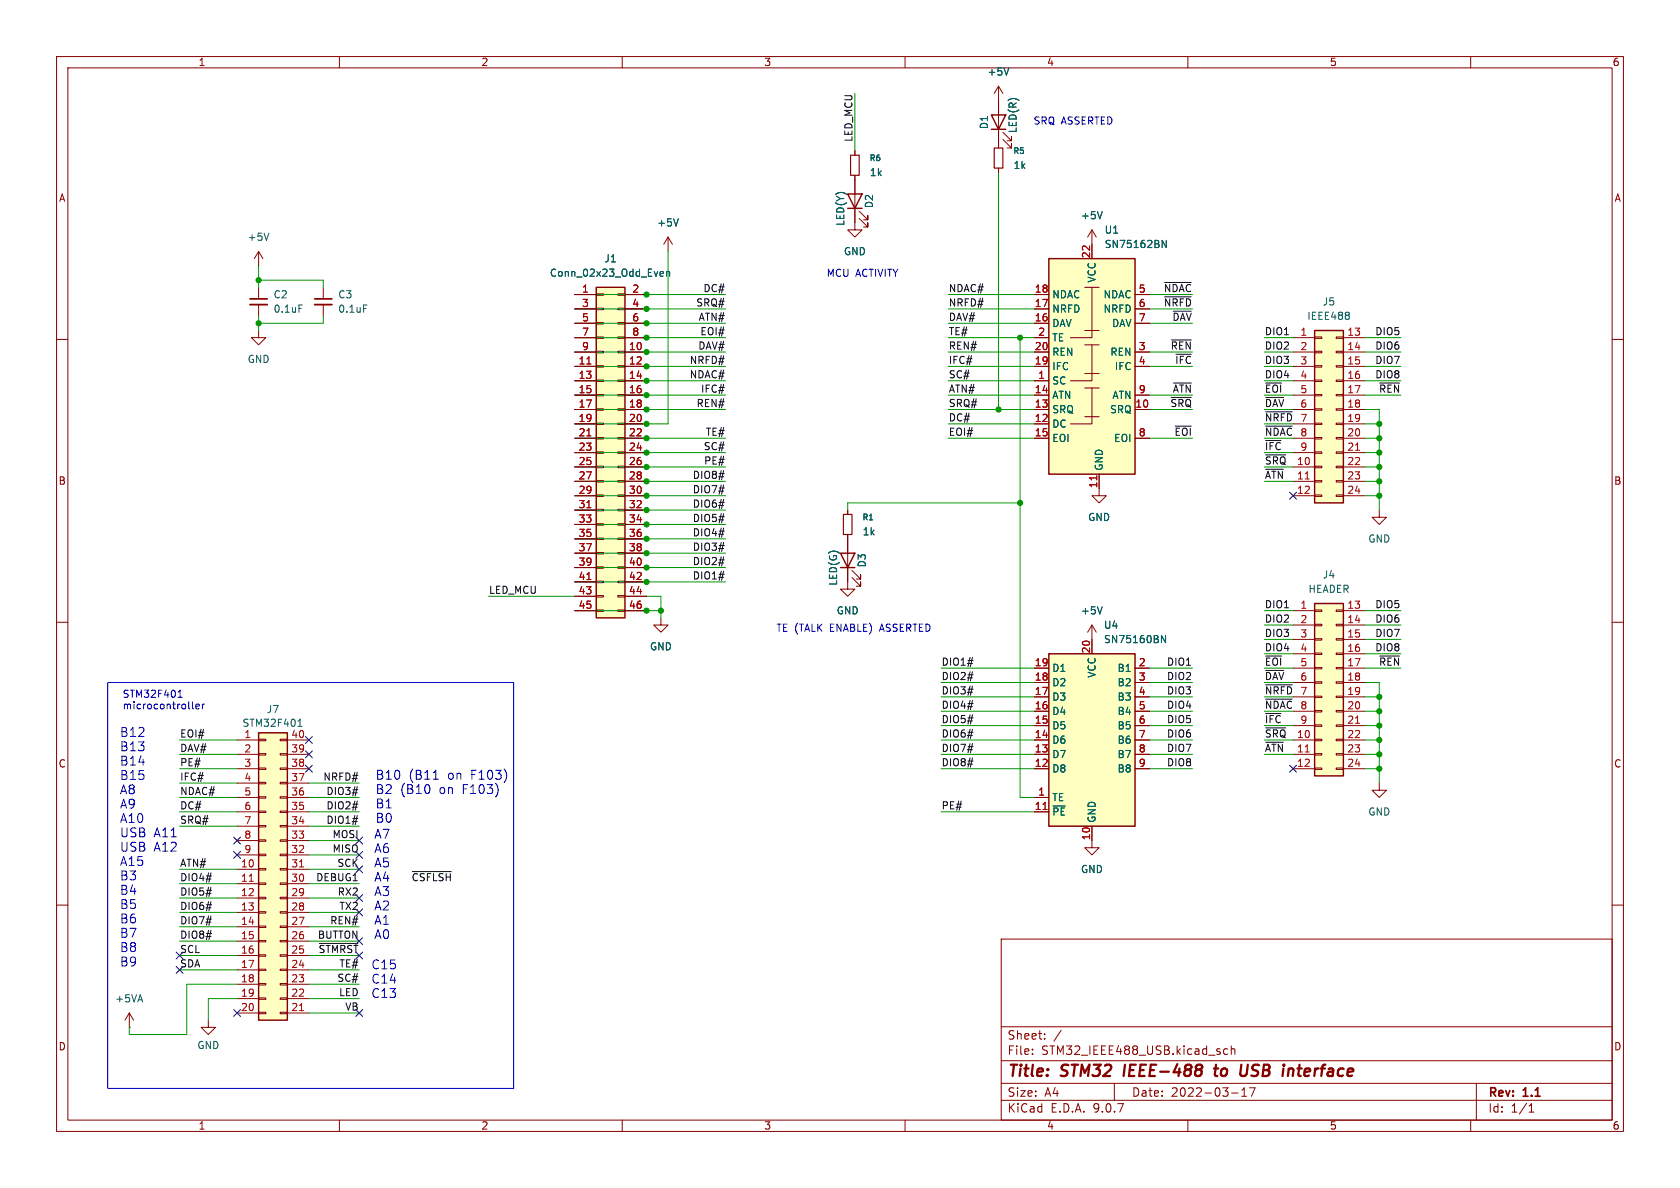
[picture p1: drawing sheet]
<svg xmlns="http://www.w3.org/2000/svg" width="297mm" height="210mm" viewBox="0 0 297 210" stroke-linecap="round" stroke-linejoin="round" font-family="sans-serif">
<g fill="none" stroke="#840000" stroke-width=".18">
<path d="M10 10h277v190h-277zM12 12h273v186h-273zM60 10v2M110 10v2M160 10v2M210 10v2M260 10v2M151.1 31.8v7.6M151.9 38.6l1.5 1.5v-.7v.7h-.7M151.9 37.3l1.5 1.6v-.8v.8h-.7M10 60h2M285 60h2"/>
<path d="M149.9 90.2v.7M149.9 94.5v.8M10 110h2M285 110h2M193 148.6v1.3h1.3l-1.3 1.2-1.2-1.2h1.2M10 160h2M177 166h108v32h-108zM285 160h2M60 198v2M110 198v2M160 198v2M177 194.5h108"/>
<path d="M177 191.5h108M177 187.5h108M177 181.5h108M182.5 186.3v.1M182.5 185.5v.1M184.7 183.6v.1M184.7 182.8v.1M187.6 182.1l-1.3 2M197 191.5v3M210 198v2M217 185.5l-.4-.1-.3 .3v.4l.2 .2h.5M217.7 185.5l.2-.1 .3 .1 .1 .9"/>
<path d="M217.7 184.9v1.5M217.7 193.2h1.2M219.5 193.8h.9M219.5 192.7l.5-.4v1.5M220.9 192.3h1l-.7 1.5M260 198v2M261 191.5v6.5M270.3 196.6h.9M270.3 195.5l.4-.4v1.5"/>
</g>
<path d="M198.9 188.2l-.3 2M214.6 188.9h.8M215 188.2l-.2 1.7v.2l.4 .1M220.6 188.2l-.2 1.6-.4 .4M228.6 189l-.1 1.2" fill="none" stroke="#840000" stroke-width=".4"/>
<path d="M149.9 34.3h2.5l-1.3 2.5zM149.9 36.8h2.5" fill="none" stroke="#840000" stroke-width=".25"/>
<path d="M149.1 90.9h1.5v3.6h-1.5z" fill="none" stroke="#840000" stroke-width=".2"/>
<path d="M185.4 115.6h15.3v30.5h-15.3z" fill="#ffffc2"/>
<path d="M185.4 115.6h15.3v30.5h-15.3z" fill="none" stroke="#840000" stroke-width=".25"/>
<g fill="none" stroke="#840000" stroke-width=".18">
<path d="M45.7 50.8v2M45.7 53.8v2.1M57.1 50.8v2M57.1 53.8v2.1M194.3 86.4v1.2h1.3l-1.3 1.3-1.3-1.3h1.3M116.8 109.2v1.3h1.3l-1.3 1.3-1.2-1.3h1.2M182.9 118.1h2.5M193 110.5v5.1M193 110.5l-.7 1.3M193 110.5l.8 1.3M200.7 118.1h2.5M182.9 120.7h2.5"/>
<path d="M182.9 123.2h2.5M182.9 125.7h2.5M182.9 128.3h2.5M182.9 130.8h2.5M182.9 133.4h2.5M182.9 135.9h2.5M200.7 120.7h2.5M200.7 123.2h2.5M200.7 125.7h2.5M200.7 128.3h2.5M200.7 130.8h2.5M200.7 133.4h2.5"/>
<path d="M200.7 135.9h2.5M182.9 141h2.5M182.9 143.5h2.5M193 146.1v2.5"/>
</g>
<path d="M52.8 53.9h.7M64.3 53.9h.6M194.9 107.3l-.5 1.2M205.3 112.3l.8 1.3v-1.3M186.2 142.5h2.1" fill="none" stroke="#006464" stroke-width=".18"/>
<path d="M184.4 143.1h.7" fill="none" stroke="#a90000" stroke-width=".18"/>
<path d="M44.2 52.8h3M55.6 52.8h3.1" fill="none" stroke="#840000" stroke-width=".3"/>
<path d="M44.2 53.8h3M55.6 53.8h3.1" fill="none" stroke="#840000" stroke-width=".33"/>
<path d="M232.4 58.4h5.1v30.5h-5.1z" fill="#ffffc2"/>
<path d="M232.4 58.4h5.1v30.5h-5.1z" fill="none" stroke="#840000" stroke-width=".25"/>
<g fill="none" stroke="#840000" stroke-width=".18">
<path d="M151.1 39.4v1.2h1.3l-1.3 1.3-1.2-1.3h1.2M151.1 26.7v.7M151.1 31v.8M45.7 58.4v1.3h1.3l-1.3 1.3-1.3-1.3h1.3M45.7 44.5l-.7 1.2M45.7 44.5l.8 1.2M45.7 44.5v2.5M228.6 59.7h3.8M232.4 59.6h1.3v.2h-1.3zM236.2 59.6h1.3v.2h-1.3zM237.5 59.7h3.8M228.6 62.2h3.8"/>
<path d="M228.6 64.8h3.8M228.6 67.3h3.8M228.6 69.9h3.8M228.6 72.4h3.8M228.6 74.9h3.8M228.6 77.5h3.8M232.4 62.1h1.3v.3h-1.3zM232.4 64.6h1.3v.3h-1.3zM232.4 67.2h1.3v.2h-1.3zM232.4 69.7h1.3v.3h-1.3zM232.4 72.3h1.3v.2h-1.3zM232.4 74.8h1.3v.3h-1.3z"/>
<path d="M232.4 77.3h1.3v.3h-1.3zM232.4 79.9h1.3v.2h-1.3zM236.2 62.1h1.3v.3h-1.3zM236.2 64.6h1.3v.3h-1.3zM236.2 67.2h1.3v.2h-1.3zM236.2 69.7h1.3v.3h-1.3zM236.2 72.3h1.3v.2h-1.3zM236.2 74.8h1.3v.3h-1.3zM236.2 77.3h1.3v.3h-1.3zM236.2 79.9h1.3v.2h-1.3zM237.5 62.2h3.8M237.5 64.8h3.8"/>
<path d="M237.5 67.3h3.8M237.5 69.9h3.8M237.5 72.4h3.8M237.5 74.9h3.8M237.5 77.5h3.8M228.6 80h3.8M228.6 82.6h3.8M228.6 85.1h3.8M228.6 87.6h3.8M232.4 82.4h1.3v.3h-1.3zM232.4 85h1.3v.2h-1.3zM232.4 87.5h1.3v.3h-1.3z"/>
<path d="M236.2 82.4h1.3v.3h-1.3zM236.2 85h1.3v.2h-1.3zM236.2 87.5h1.3v.3h-1.3zM237.5 80h3.8M237.5 82.6h3.8M237.5 85.1h3.8M237.5 87.6h3.8"/>
</g>
<path d="M239.6 79.6h.8M230.7 84.7h.8" fill="none" stroke="#a90000" stroke-width=".18"/>
<path d="M47.5 41.2l-.4 1.3M238.5 55.3v.3M238.5 55.9v.4" fill="none" stroke="#006464" stroke-width=".18"/>
<path d="M150.4 27.4h1.5v3.6h-1.5z" fill="none" stroke="#840000" stroke-width=".2"/>
<path d="M185.4 45.7h15.3v38.1h-15.3z" fill="#ffffc2"/>
<g fill="none" stroke="#840000" stroke-width=".18">
<path d="M176.5 15.2l-.7 1.3M176.5 15.2l.8 1.3M176.5 15.2v11M176.5 29.7v.8M177.3 24.6l1.5 1.6v-.8v.8h-.7M177.3 23.4l1.5 1.5v-.8v.8h-.7M118.1 41.9l-.8 1.3M118.1 41.9l.8 1.3M118.1 41.9v2.6M182.9 52.1h2.5M182.9 54.6h2.5M182.9 57.2h2.5"/>
<path d="M182.9 59.7h2.5M191.8 50.8h2.5M191.8 58.4h2.5M193 50.8v8.9h-3.8M193 40.6v5.1M193 40.6l-.7 1.3M193 40.6l.8 1.3M200.7 52.1h2.5M200.7 54.6h2.5M200.7 57.2h2.5M182.9 62.2h2.5M182.9 64.8h2.5"/>
<path d="M182.9 67.3h2.5M182.9 69.9h2.5M182.9 72.4h2.5M182.9 74.9h2.5M182.9 77.5h2.5M191.8 61h2.5M191.8 66h2.5M191.8 68.6h2.5M191.8 73.7h2.5M193 61v6.3h-3.8M193 68.6v6.3h-3.8M200.7 62.2h2.5"/>
<path d="M200.7 64.8h2.5M200.7 69.9h2.5M200.7 72.4h2.5M200.7 77.5h2.5M194.3 83.8v2.6M243.8 90.2v1.2h1.3l-1.3 1.3-1.2-1.3h1.2M22.9 179.1l-.8 1.2M22.9 179.1l.7 1.2M22.9 179.1v2.5M22.9 181.6h.1M36.8 180.3v1.3h1.3l-1.3 1.3-1.2-1.3h1.2"/>
</g>
<path d="M175.3 20.3h2.5l-1.3 2.6zM175.3 22.9h2.5M185.4 45.7h15.3v38.1h-15.3z" fill="none" stroke="#840000" stroke-width=".25"/>
<path d="M193.9 84.1v.7" fill="none" stroke="#a90000" stroke-width=".18"/>
<path d="M178.3 12l-.4 1.3M119.9 38.7l-.4 1.2M194.9 37.4l-.5 1.3M205.5 42.5l.7 1.3v-1.3" fill="none" stroke="#006464" stroke-width=".18"/>
<path d="M175.8 26.2h1.5v3.5h-1.5z" fill="none" stroke="#840000" stroke-width=".2"/>
<path d="M45.7 129.5h5.1v50.8h-5.1z" fill="#ffffc2"/>
<path d="M45.7 129.5h5.1v50.8h-5.1z" fill="none" stroke="#840000" stroke-width=".25"/>
<g fill="none" stroke="#840000" stroke-width=".18">
<path d="M41.9 130.8h3.8M41.9 133.4h3.8M41.9 135.9h3.8M41.9 138.4h3.8M45.7 130.7h1.3v.2h-1.3zM45.7 133.2h1.3v.3h-1.3zM45.7 135.8h1.3v.2h-1.3zM45.7 138.3h1.3v.3h-1.3zM49.5 130.7h1.3v.2h-1.3zM49.5 133.2h1.3v.3h-1.3zM49.5 135.8h1.3v.2h-1.3zM49.5 138.3h1.3v.3h-1.3z"/>
<path d="M50.8 130.8h3.8M50.8 133.4h3.8M50.8 135.9h3.8M50.8 138.4h3.8M243.8 138.4v1.3h1.3l-1.3 1.3-1.2-1.3h1.2M41.9 141h3.8M41.9 143.5h3.8M41.9 146.1h3.8M41.9 148.6h3.8M41.9 151.1h3.8M41.9 153.7h3.8M41.9 156.2h3.8"/>
<path d="M41.9 158.8h3.8M45.7 140.8h1.3v.3h-1.3zM45.7 143.4h1.3v.2h-1.3zM45.7 145.9h1.3v.3h-1.3zM45.7 148.5h1.3v.2h-1.3zM45.7 151h1.3v.3h-1.3zM45.7 153.5h1.3v.3h-1.3zM45.7 156.1h1.3v.2h-1.3zM45.7 158.6h1.3v.3h-1.3zM49.5 140.8h1.3v.3h-1.3zM49.5 143.4h1.3v.2h-1.3zM49.5 145.9h1.3v.3h-1.3z"/>
<path d="M49.5 148.5h1.3v.2h-1.3zM49.5 151h1.3v.3h-1.3zM49.5 153.5h1.3v.3h-1.3zM49.5 156.1h1.3v.2h-1.3zM49.5 158.6h1.3v.3h-1.3zM50.8 141h3.8M50.8 143.5h3.8M50.8 146.1h3.8M50.8 148.6h3.8M50.8 151.1h3.8M50.8 153.7h3.8M50.8 156.2h3.8"/>
<path d="M50.8 158.8h3.8M41.9 161.3h3.8M41.9 163.8h3.8M41.9 166.4h3.8M41.9 168.9h3.8M41.9 171.5h3.8M41.9 174h3.8M41.9 176.5h3.8M41.9 179.1h3.8M45.7 161.2h1.3v.2h-1.3zM45.7 163.7h1.3v.3h-1.3zM45.7 166.2h1.3v.3h-1.3z"/>
<path d="M45.7 168.8h1.3v.2h-1.3zM45.7 171.3h1.3v.3h-1.3zM45.7 173.9h1.3v.2h-1.3zM45.7 176.4h1.3v.3h-1.3zM45.7 178.9h1.3v.3h-1.3zM49.5 161.2h1.3v.2h-1.3zM49.5 163.7h1.3v.3h-1.3zM49.5 166.2h1.3v.3h-1.3zM49.5 168.8h1.3v.2h-1.3zM49.5 171.3h1.3v.3h-1.3zM49.5 173.9h1.3v.2h-1.3zM49.5 176.4h1.3v.3h-1.3z"/>
<path d="M49.5 178.9h1.3v.3h-1.3zM50.8 161.3h3.8M50.8 163.8h3.8M50.8 166.4h3.8M50.8 168.9h3.8M50.8 171.5h3.8M50.8 174h3.8M50.8 176.5h3.8M50.8 179.1h3.8"/>
</g>
<path d="M44.1 155.8h.7M52.9 153.3h.8M52.9 178.7h.8" fill="none" stroke="#a90000" stroke-width=".18"/>
<path d="M52.7 128.4h.7M52.7 127.5l.3-.4v1.3" fill="none" stroke="#006464" stroke-width=".18"/>
<path d="M232.4 106.7h5.1v30.5h-5.1z" fill="#ffffc2"/>
<path d="M232.4 106.7h5.1v30.5h-5.1z" fill="none" stroke="#840000" stroke-width=".25"/>
<g fill="none" stroke="#840000" stroke-width=".18">
<path d="M228.6 108h3.8M228.6 110.5h3.8M228.6 113h3.8M228.6 115.6h3.8M228.6 118.1h3.8M232.4 107.8h1.3v.3h-1.3zM232.4 110.4h1.3v.2h-1.3zM232.4 112.9h1.3v.3h-1.3zM232.4 115.4h1.3v.3h-1.3zM232.4 118h1.3v.2h-1.3zM236.2 107.8h1.3v.3h-1.3zM236.2 110.4h1.3v.2h-1.3z"/>
<path d="M236.2 112.9h1.3v.3h-1.3zM236.2 115.4h1.3v.3h-1.3zM236.2 118h1.3v.2h-1.3zM237.5 108h3.8M237.5 110.5h3.8M237.5 113h3.8M237.5 115.6h3.8M237.5 118.1h3.8M228.6 120.7h3.8M228.6 123.2h3.8M228.6 125.7h3.8M228.6 128.3h3.8"/>
<path d="M228.6 130.8h3.8M228.6 133.4h3.8M228.6 135.9h3.8M232.4 120.5h1.3v.3h-1.3zM232.4 123.1h1.3v.2h-1.3zM232.4 125.6h1.3v.3h-1.3zM232.4 128.1h1.3v.3h-1.3zM232.4 130.7h1.3v.2h-1.3zM232.4 133.2h1.3v.3h-1.3zM232.4 135.8h1.3v.2h-1.3zM236.2 120.5h1.3v.3h-1.3zM236.2 123.1h1.3v.2h-1.3z"/>
<path d="M236.2 125.6h1.3v.3h-1.3zM236.2 128.1h1.3v.3h-1.3zM236.2 130.7h1.3v.2h-1.3zM236.2 133.2h1.3v.3h-1.3zM236.2 135.8h1.3v.2h-1.3zM237.5 120.7h3.8M237.5 123.2h3.8M237.5 125.7h3.8M237.5 128.3h3.8M237.5 130.8h3.8M237.5 133.4h3.8M237.5 135.9h3.8"/>
</g>
<path d="M230.7 132.9h.8M239.6 127.9h.8" fill="none" stroke="#a90000" stroke-width=".18"/>
<path d="M105.4 50.8h5.1v58.4h-5.1z" fill="#ffffc2"/>
<path d="M105.4 50.8h5.1v58.4h-5.1zM148.6 97.8h2.5l-1.2 2.5zM148.6 100.3h2.5" fill="none" stroke="#840000" stroke-width=".25"/>
<g fill="none" stroke="#840000" stroke-width=".18">
<path d="M176.5 17.8v2.5M151.1 26.7v.7M151.1 31v3.3M151.1 36.8v2.6M176.5 22.9v3.3M176.5 29.7v.8M101.6 52.1h3.8M101.6 54.6h3.8M101.6 57.2h3.8M101.6 59.7h3.8M105.4 51.9h1.3v.3h-1.3zM105.4 54.5h1.3v.2h-1.3z"/>
<path d="M105.4 57h1.3v.3h-1.3zM105.4 59.6h1.3v.2h-1.3zM109.2 51.9h1.3v.3h-1.3zM109.2 54.5h1.3v.2h-1.3zM109.2 57h1.3v.3h-1.3zM109.2 59.6h1.3v.2h-1.3zM110.5 52.1h3.8M110.5 54.6h3.8M110.5 57.2h3.8M110.5 59.7h3.8M182.9 52.1h2.5M182.9 54.6h2.5"/>
<path d="M182.9 57.2h2.5M182.9 59.7h2.5M193 43.2v2.5M200.7 52.1h2.5M200.7 54.6h2.5M200.7 57.2h2.5M101.6 62.2h3.8M101.6 64.8h3.8M101.6 67.3h3.8M101.6 69.9h3.8M101.6 72.4h3.8M101.6 74.9h3.8"/>
<path d="M101.6 77.5h3.8M105.4 62.1h1.3v.3h-1.3zM105.4 64.6h1.3v.3h-1.3zM105.4 67.2h1.3v.2h-1.3zM105.4 69.7h1.3v.3h-1.3zM105.4 72.3h1.3v.2h-1.3zM105.4 74.8h1.3v.3h-1.3zM105.4 77.3h1.3v.3h-1.3zM105.4 79.9h1.3v.2h-1.3zM109.2 62.1h1.3v.3h-1.3zM109.2 64.6h1.3v.3h-1.3zM109.2 67.2h1.3v.2h-1.3z"/>
<path d="M109.2 69.7h1.3v.3h-1.3zM109.2 72.3h1.3v.2h-1.3zM109.2 74.8h1.3v.3h-1.3zM109.2 77.3h1.3v.3h-1.3zM109.2 79.9h1.3v.2h-1.3zM110.5 62.2h3.8M110.5 64.8h3.8M110.5 67.3h3.8M110.5 69.9h3.8M110.5 72.4h3.8M110.5 74.9h3.8M110.5 77.5h3.8"/>
<path d="M182.9 62.2h2.5M182.9 64.8h2.5M182.9 67.3h2.5M182.9 69.9h2.5M182.9 72.4h2.5M182.9 74.9h2.5M182.9 77.5h2.5M200.7 62.2h2.5M200.7 64.8h2.5M200.7 69.9h2.5M200.7 72.4h2.5M200.7 77.5h2.5"/>
<path d="M101.6 80h3.8M101.6 82.6h3.8M101.6 85.1h3.8M101.6 87.6h3.8M101.6 90.2h3.8M101.6 92.7h3.8M101.6 95.3h3.8M101.6 97.8h3.8M105.4 82.4h1.3v.3h-1.3zM105.4 85h1.3v.2h-1.3zM105.4 87.5h1.3v.3h-1.3zM105.4 90h1.3v.3h-1.3z"/>
<path d="M105.4 92.6h1.3v.2h-1.3zM105.4 95.1h1.3v.3h-1.3zM105.4 97.7h1.3v.2h-1.3zM109.2 82.4h1.3v.3h-1.3zM109.2 85h1.3v.2h-1.3zM109.2 87.5h1.3v.3h-1.3zM109.2 90h1.3v.3h-1.3zM109.2 92.6h1.3v.2h-1.3zM109.2 95.1h1.3v.3h-1.3zM109.2 97.7h1.3v.2h-1.3zM110.5 80h3.8M110.5 82.6h3.8"/>
<path d="M110.5 85.1h3.8M110.5 87.6h3.8M110.5 90.2h3.8M110.5 92.7h3.8M110.5 95.3h3.8M110.5 97.8h3.8M149.9 94.5v9.6h1.2l-1.2 1.3-1.3-1.3h1.3M149.9 90.2v.7M194.3 83.8v2.6M101.6 100.3h3.8M101.6 102.9h3.8M101.6 105.4h3.8"/>
<path d="M101.6 108h3.8M105.4 100.2h1.3v.3h-1.3zM105.4 102.7h1.3v.3h-1.3zM105.4 105.3h1.3v.2h-1.3zM105.4 107.8h1.3v.3h-1.3zM109.2 100.2h1.3v.3h-1.3zM109.2 102.7h1.3v.3h-1.3zM109.2 105.3h1.3v.2h-1.3zM109.2 107.8h1.3v.3h-1.3zM110.5 100.3h3.8M110.5 102.9h3.8M110.5 105.4h3.8"/>
<path d="M110.5 108h3.8M150.6 102.1l1.5 1.5v-.7v.7h-.7M150.6 100.8l1.5 1.6v-.8v.8h-.7M182.9 118.1h2.5M193 113v2.6M200.7 118.1h2.5M182.9 120.7h2.5M182.9 123.2h2.5M182.9 125.7h2.5M182.9 128.3h2.5M182.9 130.8h2.5M182.9 133.4h2.5"/>
<path d="M182.9 135.9h2.5M200.7 120.7h2.5M200.7 123.2h2.5M200.7 125.7h2.5M200.7 128.3h2.5M200.7 130.8h2.5M200.7 133.4h2.5M200.7 135.9h2.5M182.9 141h2.5M182.9 143.5h2.5M193 146.1v2.5"/>
</g>
<path d="M103.7 64.4h.8M103.7 77.1h.8M103.7 89.8h.8M193.9 84.1v.7M103.7 102.5h.8M184.4 143.1h.7" fill="none" stroke="#a90000" stroke-width=".18"/>
<path d="M178.3 12l-.4 1.3M119.9 38.7l-.4 1.2M194.9 37.4l-.5 1.3M116.9 48l.3 .1 .1 .2-.6 .1M117.2 48.8h-.3M117.8 48.1l.2-.1 .3 .1 .1 .7M117.8 48v.8M205.5 42.5l.7 1.3v-1.3M194.9 107.3l-.5 1.2M205.3 112.3l.8 1.3v-1.3M186.2 142.5h2.1" fill="none" stroke="#006464" stroke-width=".18"/>
<g fill="none" stroke="#0f0f0f" stroke-width=".18">
<path d="M205.9 49.9h4.7M205.9 52.5h4.7M207.4 55h3.2M207 70.3h3.6M207.1 60.1h3.5M207.5 67.7h3.1M207.8 75.3h2.8M223.7 70.3h3.2M223.7 75.3h4.8M223.7 67.7h2.9M223.7 72.8h4.8M243.9 67.7h3.5"/>
<path d="M223.7 80.4h3.6M223.7 83h3.2M223.7 116h2.9M223.7 118.5h3.2M243.9 116h3.5M223.7 131.2h3.2M223.7 128.7h3.6M223.7 121.1h4.8M223.7 123.6h4.8M72.9 154.1h6.9M56.5 166.8h6.8"/>
</g>
<g fill="none" stroke="#009600" stroke-width=".18">
<path d="M151.1 16.5v10.2M176.5 30.5v41.9M45.7 47v3.8M45.7 55.9v2.5M45.7 49.5h11.4v1.3M57.1 55.9v1.3h-11.4M101.6 54.6h26.7M101.6 52.1h26.7M101.6 57.2h26.7M101.6 59.7h26.7M118.1 44.5v30.4h-16.5M167.6 54.6h15.3"/>
<path d="M167.6 52.1h15.3M167.6 57.2h15.3M167.6 59.7h15.3M180.3 59.7v81.3h2.6M203.2 54.6h7.6M203.2 52.1h7.6M203.2 57.2h7.6M223.5 59.7h5.1M241.3 59.7h6.3M101.6 77.5h26.7M101.6 72.4h26.7M101.6 67.3h26.7"/>
<path d="M101.6 69.9h26.7M101.6 64.8h26.7M101.6 62.2h26.7M167.6 77.5h15.3M167.6 72.4h15.3M167.6 67.3h15.3M167.6 69.9h15.3M167.6 74.9h15.3M167.6 64.8h15.3M167.6 62.2h15.3M203.2 77.5h7.6M203.2 72.4h7.6"/>
<path d="M203.2 69.9h7.6M203.2 64.8h7.6M203.2 62.2h7.6M223.5 77.5h5.1M223.5 72.4h5.1M223.5 67.3h5.1M223.5 69.9h5.1M223.5 74.9h5.1M223.5 64.8h5.1M223.5 62.2h5.1M241.3 77.5h2.5M241.3 72.4h2.5v17.8"/>
<path d="M241.3 67.3h6.3M241.3 69.9h6.3M241.3 74.9h2.5M241.3 64.8h6.3M241.3 62.2h6.3M101.6 85.1h26.7M101.6 82.6h26.7M101.6 80h26.7M101.6 90.2h26.7M101.6 87.6h26.7M101.6 92.7h26.7M101.6 95.3h26.7"/>
<path d="M101.6 97.8h26.7M180.3 88.9h-30.4v1.3M223.5 85.1h5.1M223.5 82.6h5.1M223.5 80h5.1M241.3 85.1h2.5M241.3 82.6h2.5M241.3 80h2.5M241.3 87.6h2.5M86.4 105.4h15.2M101.6 108h15.2M101.6 100.3h26.7"/>
<path d="M101.6 102.9h26.7M114.3 105.4h2.5v3.8M166.4 118.1h16.5M203.2 118.1h7.6M223.5 108h5.1M223.5 118.1h5.1M223.5 110.5h5.1M223.5 115.6h5.1M223.5 113h5.1M241.3 108h6.3M241.3 118.1h6.3M241.3 110.5h6.3"/>
<path d="M241.3 115.6h6.3M241.3 113h6.3M31.7 138.4h10.2M31.7 135.9h10.2M31.7 130.8h10.2M31.7 133.4h10.2M54.6 138.4h8.9M166.4 128.3h16.5M166.4 135.9h16.5M166.4 130.8h16.5M166.4 133.4h16.5M166.4 123.2h16.5"/>
<path d="M166.4 125.7h16.5M166.4 120.7h16.5M203.2 128.3h7.6M203.2 135.9h7.6M203.2 130.8h7.6M203.2 133.4h7.6M203.2 123.2h7.6M203.2 125.7h7.6M203.2 120.7h7.6M223.5 128.3h5.1M223.5 130.8h5.1M223.5 133.4h5.1"/>
<path d="M223.5 123.2h5.1M223.5 125.7h5.1M223.5 120.7h5.1M241.3 128.3h2.5M241.3 135.9h2.5M241.3 130.8h2.5M241.3 133.4h2.5M241.3 123.2h2.5M241.3 125.7h2.5M241.3 120.7h2.5v17.7M31.7 146.1h10.2M31.7 153.7h10.2"/>
<path d="M31.7 141h10.2M31.7 143.5h10.2M31.7 156.2h10.2M31.7 158.8h10.2M54.6 151.1h8.9M54.6 146.1h8.9M54.6 153.7h8.9M54.6 148.6h8.9M54.6 141h8.9M54.6 143.5h8.9M54.6 156.2h8.9M54.6 158.8h8.9"/>
<path d="M166.4 143.5h16.5M31.7 161.3h10.2M31.7 163.8h10.2M31.7 166.4h10.2M31.7 171.5h10.2M31.7 168.9h10.2M41.9 174h-8.9v8.9h-10.1v-1.3M41.9 176.5h-5.1v3.8M54.6 161.3h8.9M54.6 163.8h8.9M54.6 166.4h8.9M54.6 171.5h8.9"/>
<path d="M54.6 174h8.9M54.6 176.5h8.9M54.6 168.9h8.9M54.6 179.1h8.9"/>
</g>
<g fill="none" stroke="#000084" stroke-width=".18">
<path d="M228 87l1.2 1.2M229.2 87l-1.2 1.2M54 135.3l1.2 1.2M54 132.7l1.2 1.3M54 130.2l1.2 1.2M55.2 135.3l-1.2 1.2M55.2 132.7l-1.2 1.3M55.2 130.2l-1.2 1.2M228 135.3l1.2 1.2M229.2 135.3l-1.2 1.2M41.3 150.5l1.2 1.2M41.3 148l1.2 1.2"/>
<path d="M42.5 150.5l-1.2 1.2M42.5 148l-1.2 1.2M62.9 153.1l1.2 1.2M62.9 150.5l1.2 1.2M62.9 148l1.2 1.2M62.9 158.1l1.2 1.3M64.1 153.1l-1.2 1.2M64.1 150.5l-1.2 1.2M64.1 148l-1.2 1.2M64.1 158.1l-1.2 1.3M31.1 168.3l1.3 1.2M31.1 170.8l1.3 1.3"/>
<path d="M32.4 168.3l-1.3 1.2M32.4 170.8l-1.3 1.3M41.3 178.5l1.2 1.2M42.5 178.5l-1.2 1.2M62.9 178.5l1.2 1.2M62.9 160.7l1.2 1.2M62.9 165.8l1.2 1.2M64.1 178.5l-1.2 1.2M64.1 160.7l-1.2 1.2M64.1 165.8l-1.2 1.2"/>
</g>
<path d="M19 120.7h71.8v71.7h-71.8zM31.5 123.3h.7M31.5 122.4l.3-.4v1.3M34 124v1.1l.2 .2M34.6 124.9l.6-.1v-.3h-.4l-.2 .2 .1 .6h.5M35.8 124.5v.8M36.1 124.5l-.3 .2M76.6 137.7h.9" fill="none" stroke="#0000c2" stroke-width=".18"/>
<g fill="#009600" stroke="#009600" stroke-width=".18">
<circle cx="114.3" cy="62.2" r=".46"/>
<circle cx="114.3" cy="67.3" r=".46"/>
<circle cx="114.3" cy="64.8" r=".46"/>
<circle cx="114.3" cy="54.6" r=".46"/>
<circle cx="114.3" cy="57.2" r=".46"/>
<circle cx="45.7" cy="57.2" r=".46"/>
<circle cx="45.7" cy="49.5" r=".46"/>
<circle cx="114.3" cy="69.9" r=".46"/>
<circle cx="114.3" cy="72.4" r=".46"/>
<circle cx="114.3" cy="85.1" r=".46"/>
<circle cx="114.3" cy="87.6" r=".46"/>
<circle cx="114.3" cy="82.6" r=".46"/>
<circle cx="114.3" cy="74.9" r=".46"/>
<circle cx="114.3" cy="80" r=".46"/>
<circle cx="114.3" cy="77.5" r=".46"/>
<circle cx="114.3" cy="95.3" r=".46"/>
<circle cx="114.3" cy="97.8" r=".46"/>
<circle cx="114.3" cy="59.7" r=".46"/>
<circle cx="114.3" cy="108" r=".46"/>
<circle cx="114.3" cy="102.9" r=".46"/>
<circle cx="243.8" cy="125.7" r=".46"/>
<circle cx="243.8" cy="135.9" r=".46"/>
<circle cx="243.8" cy="133.4" r=".46"/>
<circle cx="243.8" cy="128.3" r=".46"/>
<circle cx="243.8" cy="130.8" r=".46"/>
<circle cx="243.8" cy="123.2" r=".46"/>
<circle cx="180.3" cy="59.7" r=".46"/>
<circle cx="114.3" cy="52.1" r=".46"/>
<circle cx="243.8" cy="85.1" r=".46"/>
<circle cx="243.8" cy="82.6" r=".46"/>
<circle cx="243.8" cy="80" r=".46"/>
<circle cx="243.8" cy="87.6" r=".46"/>
<circle cx="243.8" cy="77.5" r=".46"/>
<circle cx="243.8" cy="74.9" r=".46"/>
<circle cx="116.8" cy="108" r=".46"/>
<circle cx="114.3" cy="100.3" r=".46"/>
<circle cx="114.3" cy="90.2" r=".46"/>
<circle cx="114.3" cy="92.7" r=".46"/>
<circle cx="180.3" cy="88.9" r=".46"/>
<circle cx="176.5" cy="72.4" r=".46"/>
</g>
<g font-size="2.8" fill="#840000">
<text x="178" y="190.9">Title:</text>
<text x="187.7" y="190.9">STM32</text>
<text x="199.5" y="190.9">IEEE-488</text>
<text x="216.4" y="190.9">to</text>
<text x="221.7" y="190.9">USB</text>
<text x="230" y="190.9">interface</text>
</g>
<g font-size="2.2" fill="#0000c2">
<text x="21.1" y="130.4">B12</text>
<text x="21.1" y="132.9">B13</text>
<text x="21.1" y="135.5">B14</text>
<text x="21.1" y="138">B15</text>
<text x="66.3" y="137.9">B10</text>
<text x="72.2" y="137.9">(B11</text>
<text x="79.2" y="137.9">on</text>
<text x="83.4" y="137.9">F103)</text>
<text x="21.1" y="140.5">A8</text>
<text x="21.1" y="143.1">A9</text>
<text x="66.3" y="140.5">B2</text>
<text x="66.3" y="143">B1</text>
<text x="70.7" y="140.5">(B10</text>
<text x="77.7" y="140.5">on</text>
<text x="81.9" y="140.5">F103)</text>
<text x="21.1" y="145.6">A10</text>
<text x="21.1" y="148.1">USB</text>
<text x="27.1" y="148.1">A11</text>
<text x="66" y="148.4">A7</text>
<text x="66.3" y="145.5">B0</text>
<text x="21.1" y="150.7">USB</text>
<text x="21.1" y="153.2">A15</text>
<text x="21.1" y="155.7">B3</text>
<text x="27.1" y="150.7">A12</text>
<text x="66" y="150.9">A6</text>
<text x="66" y="153.4">A5</text>
<text x="66" y="156">A4</text>
<text x="21.1" y="158.3">B4</text>
<text x="21.1" y="160.8">B5</text>
<text x="66" y="158.5">A3</text>
<text x="66" y="161">A2</text>
<text x="21.1" y="163.3">B6</text>
<text x="21.1" y="165.9">B7</text>
<text x="66" y="163.6">A1</text>
<text x="66" y="166.1">A0</text>
<text x="21.1" y="168.4">B8</text>
<text x="21.1" y="170.9">B9</text>
<text x="65.5" y="171.5">C15</text>
<text x="65.5" y="174">C14</text>
<text x="65.5" y="176.5">C13</text>
</g>
<g font-size="2.1" fill="#840000">
<text x="178" y="184">Sheet:</text>
<text x="178" y="186.7">File:</text>
<text x="184.1" y="186.7">STM32_IEEE488_USB.kicad_sch</text>
<text x="178" y="196.9">KiCad</text>
<text x="178" y="194.1">Size:</text>
<text x="184.7" y="194.1">A4</text>
<text x="185.7" y="196.9">E.D.A.</text>
<text x="193.3" y="196.9">9.0.7</text>
<text x="200" y="194.1">Date:</text>
<text x="207" y="194.1">2022-03-17</text>
<text x="263" y="194.3">Rev:</text>
<text x="263" y="196.9">Id:</text>
<text x="267.1" y="196.9">1/1</text>
<text x="269.4" y="194.3">1.1</text>
</g>
<g font-size="1.8" fill="#840000">
<text x="35" y="11.9">1</text>
<text x="85" y="11.9">2</text>
<text x="135" y="11.9">3</text>
<text x="185" y="11.9">4</text>
<text x="235" y="11.9">5</text>
<text x="285" y="11.9">6</text>
<text x="10.3" y="35.9">A</text>
<text x="285.3" y="35.9">A</text>
<text x="10.3" y="85.9">B</text>
<text x="285.3" y="85.9">B</text>
<text x="10.3" y="135.9">C</text>
<text x="285.3" y="135.9">C</text>
<text x="10.3" y="185.9">D</text>
<text x="285.3" y="185.9">D</text>
<text x="35" y="199.9">1</text>
<text x="85" y="199.9">2</text>
<text x="135" y="199.9">3</text>
<text x="185" y="199.9">4</text>
<text x="235" y="199.9">5</text>
<text x="285" y="199.9">6</text>
</g>
<g font-size="1.8" fill="#006464">
<text x="174.5" y="13.6">+5V</text>
<text x="174.9" y="22.9" transform="rotate(-90 174.9 22.9)">D1</text>
<text x="179.9" y="23.6" transform="rotate(-90 179.9 23.6)">LED(R)</text>
<text x="153.7" y="31.3">1k</text>
<text x="179.1" y="30.1">1k</text>
<text x="116.1" y="40.2">+5V</text>
<text x="149.5" y="40" transform="rotate(-90 149.5 40)">LED(Y)</text>
<text x="154.5" y="36.9" transform="rotate(-90 154.5 36.9)">D2</text>
<text x="191" y="39">+5V</text>
<text x="195.2" y="41.5">U1</text>
<text x="43.7" y="42.8">+5V</text>
<text x="106.8" y="46.6">J1</text>
<text x="149.1" y="45.3">GND</text>
<text x="195.2" y="44">SN75162BN</text>
<text x="48.3" y="52.9">C2</text>
<text x="59.7" y="52.9">C3</text>
<text x="97.1" y="49.1">Conn_02x23_Odd_Even</text>
<text x="185.9" y="52.9">NDAC</text>
<text x="193.9" y="50.1" transform="rotate(-90 193.9 50.1)">VCC</text>
<text x="195" y="52.9">NDAC</text>
<text x="48.3" y="55.5">0.1uF</text>
<text x="59.7" y="55.5">0.1uF</text>
<text x="185.9" y="55.5">NRFD</text>
<text x="185.9" y="58">DAV</text>
<text x="195" y="55.5">NRFD</text>
<text x="196.5" y="58">DAV</text>
<text x="231" y="56.7">IEEE488</text>
<text x="233.8" y="54.2">J5</text>
<text x="43.7" y="64.4">GND</text>
<text x="185.9" y="60.6">TE</text>
<text x="185.9" y="63.1">REN</text>
<text x="185.9" y="65.6">IFC</text>
<text x="196.2" y="63.1">REN</text>
<text x="197" y="65.6">IFC</text>
<text x="185.9" y="68.2">SC</text>
<text x="185.9" y="70.7">ATN</text>
<text x="196.6" y="70.7">ATN</text>
<text x="185.9" y="73.3">SRQ</text>
<text x="185.9" y="75.8">DC</text>
<text x="196.1" y="73.3">SRQ</text>
<text x="185.9" y="78.3">EOI</text>
<text x="195.2" y="83.3" transform="rotate(-90 195.2 83.3)">GND</text>
<text x="196.9" y="78.3">EOI</text>
<text x="152.4" y="94.8">1k</text>
<text x="192.3" y="92.3">GND</text>
<text x="153.3" y="100.4" transform="rotate(-90 153.3 100.4)">D3</text>
<text x="241.8" y="96.1">GND</text>
<text x="148.2" y="103.6" transform="rotate(-90 148.2 103.6)">LED(G)</text>
<text x="231.2" y="105">HEADER</text>
<text x="233.8" y="102.5">J4</text>
<text x="147.8" y="108.8">GND</text>
<text x="191" y="108.8">+5V</text>
<text x="195.1" y="111.4">U4</text>
<text x="195.1" y="113.9">SN75160BN</text>
<text x="114.8" y="115.2">GND</text>
<text x="185.9" y="119">D1</text>
<text x="193.9" y="119.9" transform="rotate(-90 193.9 119.9)">VCC</text>
<text x="197.5" y="119">B1</text>
<text x="185.9" y="121.5">D2</text>
<text x="185.9" y="124.1">D3</text>
<text x="197.5" y="121.5">B2</text>
<text x="197.5" y="124.1">B3</text>
<text x="42.8" y="128.7">STM32F401</text>
<text x="47.1" y="126.3">J7</text>
<text x="185.9" y="126.6">D4</text>
<text x="185.9" y="129.1">D5</text>
<text x="185.9" y="131.7">D6</text>
<text x="197.5" y="126.6">B4</text>
<text x="197.5" y="129.1">B5</text>
<text x="197.5" y="131.7">B6</text>
<text x="185.9" y="134.2">D7</text>
<text x="185.9" y="136.8">D8</text>
<text x="197.5" y="134.2">B7</text>
<text x="197.5" y="136.8">B8</text>
<text x="185.9" y="141.8">TE</text>
<text x="185.9" y="144.4">~{PE}</text>
<text x="193.9" y="145.5" transform="rotate(-90 193.9 145.5)">GND</text>
<text x="241.8" y="144.4">GND</text>
<text x="191" y="154.5">GND</text>
<text x="20.3" y="177.4">+5VA</text>
<text x="34.8" y="185.6">GND</text>
</g>
<g font-size="1.8" fill="#0000c2">
<text x="182.6" y="22.1">SRQ ASSERTED</text>
<text x="146" y="49">MCU ACTIVITY</text>
<text x="137.2" y="111.8">TE (TALK</text>
<text x="146.8" y="111.8">ENABLE)</text>
<text x="155.9" y="111.8">ASSERTED</text>
<text x="21.6" y="123.4">STM32F401</text>
<text x="21.6" y="125.5">microcontroller</text>
</g>
<g font-size="1.8" fill="#0f0f0f">
<text x="150.8" y="25.2" transform="rotate(-90 150.8 25.2)">LED_MCU</text>
<text x="124.3" y="51.7">DC#</text>
<text x="167.6" y="51.7">NDAC#</text>
<text x="205.7" y="51.7">~{NDAC}</text>
<text x="123" y="54.3">SRQ#</text>
<text x="123.4" y="56.8">ATN#</text>
<text x="123.7" y="59.3">EOI#</text>
<text x="167.6" y="59.3">TE#</text>
<text x="167.6" y="54.3">NRFD#</text>
<text x="167.6" y="56.8">DAV#</text>
<text x="205.7" y="54.3">~{NRFD}</text>
<text x="207.2" y="56.8">~{DAV}</text>
<text x="223.5" y="59.3">DIO1</text>
<text x="243" y="59.3">DIO5</text>
<text x="121.8" y="64.4">NRFD#</text>
<text x="123.3" y="61.9">DAV#</text>
<text x="167.6" y="61.9">REN#</text>
<text x="167.6" y="64.4">IFC#</text>
<text x="206.9" y="61.9">~{REN}</text>
<text x="207.7" y="64.4">~{IFC}</text>
<text x="223.5" y="61.9">DIO2</text>
<text x="223.5" y="64.4">DIO3</text>
<text x="243" y="61.9">DIO6</text>
<text x="243" y="64.4">DIO7</text>
<text x="121.8" y="67">NDAC#</text>
<text x="123.8" y="69.5">IFC#</text>
<text x="167.6" y="69.5">ATN#</text>
<text x="167.6" y="67">SC#</text>
<text x="207.2" y="69.5">~{ATN}</text>
<text x="223.5" y="69.5">~{EOI} 5</text>
<text x="223.5" y="67">DIO4</text>
<text x="243" y="67">DIO8</text>
<text x="243.7" y="69.5">~{REN}</text>
<text x="123" y="72">REN#</text>
<text x="124.7" y="77.1">TE#</text>
<text x="167.6" y="72">SRQ#</text>
<text x="167.6" y="74.6">DC#</text>
<text x="167.6" y="77.1">EOI#</text>
<text x="206.8" y="72">~{SRQ}</text>
<text x="207.5" y="77.1">~{EOI}</text>
<text x="223.5" y="72">~{DAV} 6</text>
<text x="223.5" y="74.6">~{NRFD}</text>
<text x="223.5" y="77.1">~{NDAC}</text>
<text x="124.3" y="79.7">SC#</text>
<text x="124.4" y="82.2">PE#</text>
<text x="223.5" y="82.2">~{SRQ}10</text>
<text x="223.5" y="79.7">~{IFC} 9</text>
<text x="122.4" y="89.8">DIO6#</text>
<text x="122.4" y="87.3">DIO7#</text>
<text x="122.4" y="84.7">DIO8#</text>
<text x="223.5" y="84.7">~{ATN}11</text>
<text x="122.4" y="94.9">DIO4#</text>
<text x="122.4" y="92.4">DIO5#</text>
<text x="122.4" y="100">DIO2#</text>
<text x="122.4" y="97.4">DIO3#</text>
<text x="86.4" y="105.1">LED_MCU</text>
<text x="122.4" y="102.5">DIO1#</text>
<text x="223.5" y="107.6">DIO1</text>
<text x="243" y="107.6">DIO5</text>
<text x="223.5" y="112.7">DIO3</text>
<text x="223.5" y="110.1">DIO2</text>
<text x="243" y="110.1">DIO6</text>
<text x="243" y="112.7">DIO7</text>
<text x="166.4" y="117.8">DIO1#</text>
<text x="206.2" y="117.8">DIO1</text>
<text x="223.5" y="117.8">~{EOI} 5</text>
<text x="223.5" y="115.2">DIO4</text>
<text x="243" y="115.2">DIO8</text>
<text x="243.7" y="117.8">~{REN}</text>
<text x="166.4" y="122.8">DIO3#</text>
<text x="166.4" y="125.4">DIO4#</text>
<text x="166.4" y="120.3">DIO2#</text>
<text x="206.2" y="120.3">DIO2</text>
<text x="206.2" y="125.4">DIO4</text>
<text x="206.2" y="122.8">DIO3</text>
<text x="223.5" y="120.3">~{DAV} 6</text>
<text x="223.5" y="122.8">~{NRFD}</text>
<text x="223.5" y="125.4">~{NDAC}</text>
<text x="31.7" y="130.5">EOI#</text>
<text x="166.4" y="127.9">DIO5#</text>
<text x="166.4" y="130.5">DIO6#</text>
<text x="206.2" y="127.9">DIO5</text>
<text x="206.2" y="130.5">DIO6</text>
<text x="223.5" y="130.5">~{SRQ}10</text>
<text x="223.5" y="127.9">~{IFC} 9</text>
<text x="31.7" y="133">DAV#</text>
<text x="31.7" y="135.5">PE#</text>
<text x="166.4" y="133">DIO7#</text>
<text x="166.4" y="135.5">DIO8#</text>
<text x="206.2" y="133">DIO7</text>
<text x="206.2" y="135.5">DIO8</text>
<text x="223.5" y="133">~{ATN}11</text>
<text x="31.7" y="138.1">IFC#</text>
<text x="31.7" y="140.6">NDAC#</text>
<text x="31.7" y="143.2">DC#</text>
<text x="57.1" y="138.1">NRFD#</text>
<text x="57.6" y="140.6">DIO3#</text>
<text x="57.6" y="143.2">DIO2#</text>
<text x="166.4" y="143.2">PE#</text>
<text x="31.7" y="145.7">SRQ#</text>
<text x="57.6" y="145.7">DIO1#</text>
<text x="58.7" y="148.2">MOSI</text>
<text x="31.7" y="155.9">DIO4#</text>
<text x="31.7" y="153.3">ATN#</text>
<text x="55.8" y="155.9">DEBUG1</text>
<text x="58.7" y="150.8">MISO</text>
<text x="59.5" y="153.3">SCK</text>
<text x="72.7" y="155.9">~{CSFLSH}</text>
<text x="31.7" y="158.4">DIO5#</text>
<text x="31.7" y="160.9">DIO6#</text>
<text x="59.6" y="158.4">RX2</text>
<text x="59.9" y="160.9">TX2</text>
<text x="31.7" y="166">DIO8#</text>
<text x="31.7" y="163.5">DIO7#</text>
<text x="56.1" y="166">BUTTON</text>
<text x="58.3" y="163.5">REN#</text>
<text x="31.7" y="168.6">SCL</text>
<text x="31.7" y="171.1">SDA</text>
<text x="59.5" y="173.6">SC#</text>
<text x="59.9" y="171.1">TE#</text>
<text x="59.8" y="176.2">LED</text>
<text x="60.9" y="178.7">VB</text>
</g>
<g font-size="1.8" fill="#a90000">
<text x="192.8" y="45.8" transform="rotate(-90 192.8 45.8)">22</text>
<text x="102.8" y="51.8">1</text>
<text x="111.7" y="51.8">2</text>
<text x="182.8" y="51.8">18</text>
<text x="201.2" y="51.8">5</text>
<text x="102.8" y="54.4">3</text>
<text x="102.8" y="56.9">5</text>
<text x="102.8" y="59.4">7</text>
<text x="111.7" y="54.4">4</text>
<text x="111.7" y="56.9">6</text>
<text x="111.7" y="59.4">8</text>
<text x="182.8" y="54.4">17</text>
<text x="182.8" y="56.9">16</text>
<text x="183.4" y="59.4">2</text>
<text x="201.2" y="54.4">6</text>
<text x="201.2" y="56.9">7</text>
<text x="229.8" y="59.4">1</text>
<text x="238.1" y="59.4">13</text>
<text x="102.2" y="64.5">11</text>
<text x="102.8" y="62">9</text>
<text x="111.1" y="62">10</text>
<text x="111.1" y="64.5">12</text>
<text x="182.8" y="62">20</text>
<text x="182.8" y="64.5">19</text>
<text x="201.2" y="62">3</text>
<text x="201.2" y="64.5">4</text>
<text x="229.8" y="62">2</text>
<text x="229.8" y="64.5">3</text>
<text x="238.1" y="62">14</text>
<text x="238.1" y="64.5">15</text>
<text x="102.2" y="67.1">13</text>
<text x="102.2" y="69.6">15</text>
<text x="111.1" y="67.1">14</text>
<text x="111.1" y="69.6">16</text>
<text x="182.8" y="69.6">14</text>
<text x="183.4" y="67.1">1</text>
<text x="201.2" y="69.6">9</text>
<text x="229.8" y="67.1">4</text>
<text x="238.1" y="67.1">16</text>
<text x="238.1" y="69.6">17</text>
<text x="102.2" y="72.1">17</text>
<text x="102.2" y="74.7">19</text>
<text x="102.2" y="77.2">21</text>
<text x="111.1" y="72.1">18</text>
<text x="111.1" y="74.7">20</text>
<text x="111.1" y="77.2">22</text>
<text x="182.8" y="72.1">13</text>
<text x="182.8" y="74.7">12</text>
<text x="182.8" y="77.2">15</text>
<text x="200.6" y="72.1">10</text>
<text x="201.2" y="77.2">8</text>
<text x="229.8" y="74.7">7</text>
<text x="229.8" y="77.2">8</text>
<text x="238.1" y="72.1">18</text>
<text x="238.1" y="74.7">19</text>
<text x="238.1" y="77.2">20</text>
<text x="102.2" y="79.8">23</text>
<text x="102.2" y="82.3">25</text>
<text x="111.1" y="79.8">24</text>
<text x="111.1" y="82.3">26</text>
<text x="238.1" y="79.8">21</text>
<text x="238.1" y="82.3">22</text>
<text x="102.2" y="84.8">27</text>
<text x="102.2" y="87.4">29</text>
<text x="102.2" y="89.9">31</text>
<text x="111.1" y="84.8">28</text>
<text x="111.1" y="87.4">30</text>
<text x="111.1" y="89.9">32</text>
<text x="194.1" y="86.4" transform="rotate(-90 194.1 86.4)">11</text>
<text x="229.2" y="87.4">12</text>
<text x="238.1" y="84.8">23</text>
<text x="238.1" y="87.4">24</text>
<text x="102.2" y="92.5">33</text>
<text x="102.2" y="95">35</text>
<text x="111.1" y="92.5">34</text>
<text x="111.1" y="95">36</text>
<text x="102.2" y="97.5">37</text>
<text x="102.2" y="100.1">39</text>
<text x="111.1" y="97.5">38</text>
<text x="111.1" y="100.1">40</text>
<text x="102.2" y="102.6">41</text>
<text x="102.2" y="105.2">43</text>
<text x="102.2" y="107.7">45</text>
<text x="111.1" y="102.6">42</text>
<text x="111.1" y="105.2">44</text>
<text x="111.1" y="107.7">46</text>
<text x="229.8" y="107.7">1</text>
<text x="238.1" y="107.7">13</text>
<text x="229.8" y="110.2">2</text>
<text x="229.8" y="112.8">3</text>
<text x="238.1" y="110.2">14</text>
<text x="238.1" y="112.8">15</text>
<text x="182.8" y="117.9">19</text>
<text x="192.8" y="115.6" transform="rotate(-90 192.8 115.6)">20</text>
<text x="201.2" y="117.9">2</text>
<text x="229.8" y="115.3">4</text>
<text x="238.1" y="115.3">16</text>
<text x="238.1" y="117.9">17</text>
<text x="182.8" y="120.4">18</text>
<text x="182.8" y="122.9">17</text>
<text x="182.8" y="125.5">16</text>
<text x="201.2" y="120.4">3</text>
<text x="201.2" y="122.9">4</text>
<text x="201.2" y="125.5">5</text>
<text x="229.8" y="122.9">7</text>
<text x="229.8" y="125.5">8</text>
<text x="238.1" y="120.4">18</text>
<text x="238.1" y="122.9">19</text>
<text x="238.1" y="125.5">20</text>
<text x="43.1" y="130.6">1</text>
<text x="51.4" y="130.6">40</text>
<text x="182.8" y="128">15</text>
<text x="182.8" y="130.6">14</text>
<text x="201.2" y="128">6</text>
<text x="201.2" y="130.6">7</text>
<text x="238.1" y="128">21</text>
<text x="238.1" y="130.6">22</text>
<text x="43.1" y="133.1">2</text>
<text x="43.1" y="135.6">3</text>
<text x="51.4" y="133.1">39</text>
<text x="51.4" y="135.6">38</text>
<text x="182.8" y="133.1">13</text>
<text x="182.8" y="135.6">12</text>
<text x="201.2" y="133.1">8</text>
<text x="201.2" y="135.6">9</text>
<text x="229.2" y="135.6">12</text>
<text x="238.1" y="133.1">23</text>
<text x="238.1" y="135.6">24</text>
<text x="43.1" y="138.2">4</text>
<text x="43.1" y="140.7">5</text>
<text x="43.1" y="143.3">6</text>
<text x="51.4" y="138.2">37</text>
<text x="51.4" y="140.7">36</text>
<text x="51.4" y="143.3">35</text>
<text x="182.8" y="143.3">11</text>
<text x="183.4" y="140.7">1</text>
<text x="43.1" y="145.8">7</text>
<text x="43.1" y="148.3">8</text>
<text x="51.4" y="145.8">34</text>
<text x="51.4" y="148.3">33</text>
<text x="192.8" y="148.6" transform="rotate(-90 192.8 148.6)">10</text>
<text x="42.5" y="153.4">10</text>
<text x="42.5" y="156">11</text>
<text x="43.1" y="150.9">9</text>
<text x="51.4" y="150.9">32</text>
<text x="51.4" y="153.4">31</text>
<text x="51.4" y="156">30</text>
<text x="42.5" y="158.5">12</text>
<text x="42.5" y="161">13</text>
<text x="51.4" y="158.5">29</text>
<text x="51.4" y="161">28</text>
<text x="42.5" y="163.6">14</text>
<text x="42.5" y="166.1">15</text>
<text x="51.4" y="163.6">27</text>
<text x="51.4" y="166.1">26</text>
<text x="42.5" y="168.7">16</text>
<text x="42.5" y="171.2">17</text>
<text x="42.5" y="173.7">18</text>
<text x="51.4" y="168.7">25</text>
<text x="51.4" y="171.2">24</text>
<text x="51.4" y="173.7">23</text>
<text x="42.5" y="176.3">19</text>
<text x="42.5" y="178.8">20</text>
<text x="51.4" y="176.3">22</text>
<text x="51.4" y="178.8">21</text>
</g>
<text font-size="1.8" fill="#000084" x="56.2" y="168.6">~{STMRST}</text>
<g font-size="1.4" fill="#006464">
<text x="153.6" y="28.7">R6</text>
<text x="179" y="27.4">R5</text>
<text x="152.4" y="92.2">R1</text>
</g>
</svg>
